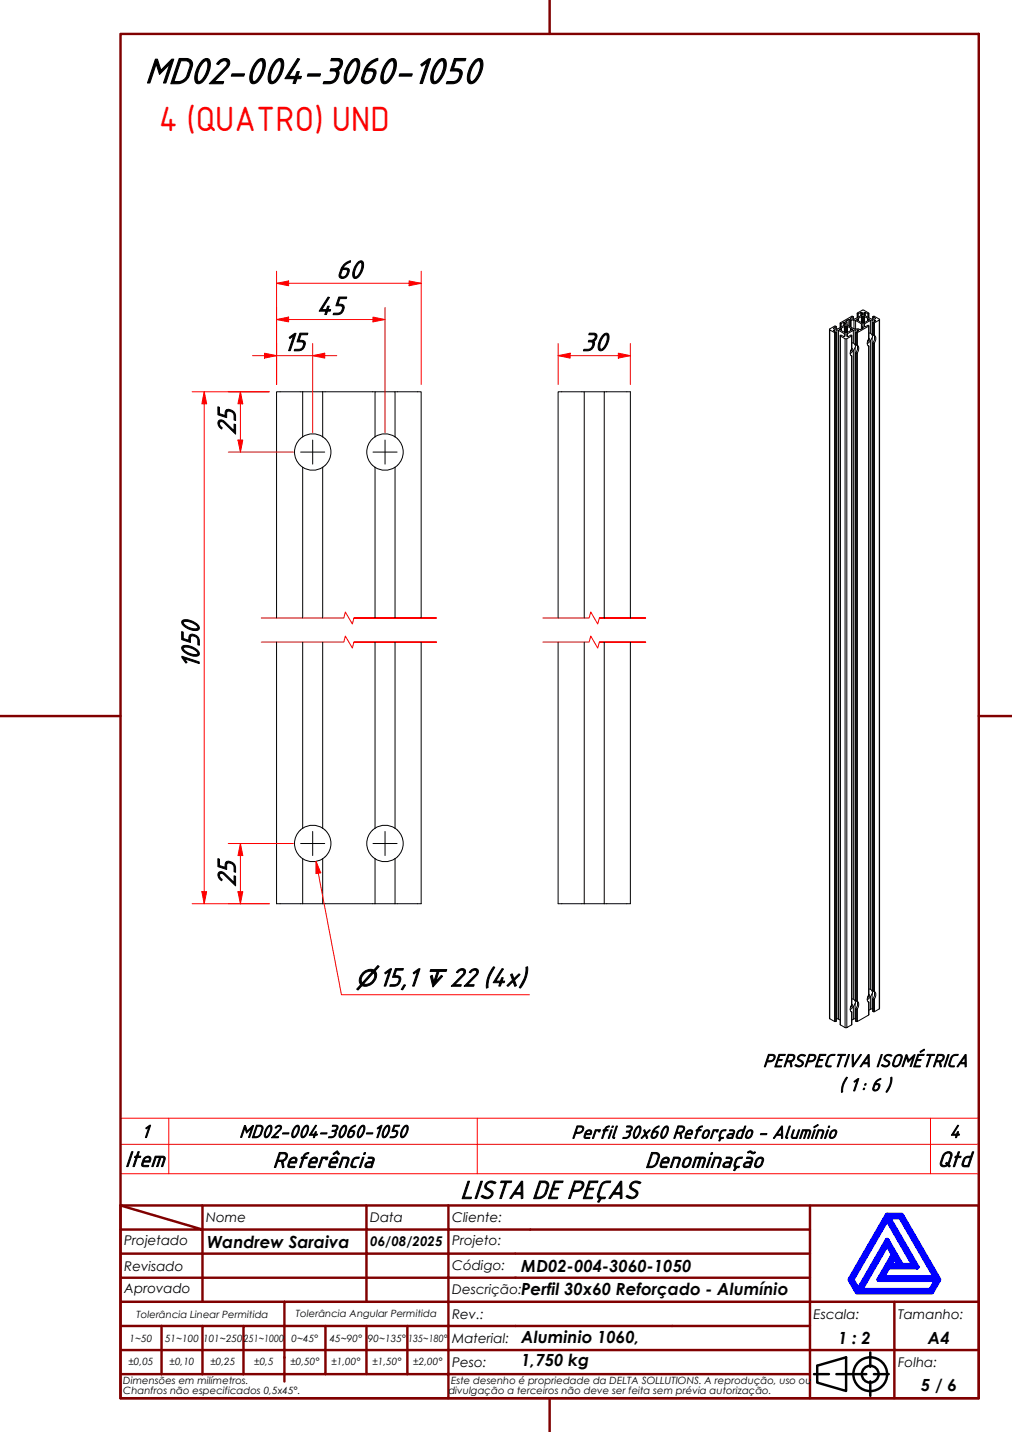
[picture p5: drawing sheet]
<svg xmlns="http://www.w3.org/2000/svg" width="210mm" height="297mm" viewBox="0 0 210 297" stroke-linecap="round" stroke-linejoin="round" font-family="sans-serif">
<!-- layer: Linha Corte (ABNT) -->
<path d="M54.2 133.2h17.1l.3-1.3 1.5 2.5 .3-1.2h17.1h-17.1M54.2 128.2h17.1l.3-1.3 1.5 2.5 .3-1.2h17.1h-17.1M112.6 133.2h9.6l.3-1.3 1.5 2.5 .3-1.2h9.6h-9.6M112.6 128.2h9.6l.3-1.3 1.5 2.5 .3-1.2h9.6h-9.6" fill="none" stroke="#f00" stroke-width=".21"/>
<!-- layer: Visible (ABNT) -->
<g fill="none" stroke="#000" stroke-width=".21">
<path d="M172 68.3l.1 143M172.9 68.1l.5-.4v.5v-.5h-.3l-1 .5v.2M172.9 68.1h.1M172.9 68.6l.2-.2v.3v-.3h.5v142.9M172.9 68.5v.1M172.9 68.6l.5 .3v142.9M173.1 69h.2M173.4 68.9l-.1 .1v142.9M173.4 68.9v142.9M173.6 68.4l.3 .1M174.3 69.6v143M174.3 67v1"/>
<path d="M174.3 69.7l.1-.2 .7 .3M174.4 67.9v-.8h-.1v.8M174.5 68.5v-.3h-.3v.2l.3 .1M174.5 68.2v.3M174.5 68.5l.6 .4M175 66.8h.1M175 67.5v-.7l-.6 .3v.7M175.1 68.9l.2 .2M175.1 67.8l-.6 .3M175.1 67.8l.1 1.1M175.1 67.4l-1.3 .8-.9-.1M175.1 69.2l.2 .5-.2 .1"/>
<path d="M175.1 69.8v-.6l-1.2-.7v142.9M175.1 67.8v1.1M175.2 67.8l.1-.2v1.4M175.3 67.3v-.4l-.2 .5M175.3 66.9l-.2-.1v.7M175.3 70.3h.3M175.3 67.6v1.5M175.3 67.6h.3M175.5 66.7v-.1l.4-.3v1.2M175.5 66.6v.1M175.5 66.7l.3 .7 1.3 .8 1.4 .2 .5-.3M175.6 67.6v1.5"/>
<path d="M175.8 68.9v-1.1l-.2-.2v1.4M175.8 68.9l-.5 .2M175.8 69.2l-.1 .5 .2 .1 .6-.3 .1 .2M175.8 69.2l1.2-.7v2.7M175.8 69.2v.6M175.9 66.3h.4M176.3 67.7v-1.4l.1 1.5M176.4 66.3l.1 .1M176.4 66.1l.6-.4v.5v-.5l-.3-.1-2.4 1.4v.1M176.4 66v.1M176.4 68.1l-.6-.3v1.1M176.4 68.1v.4"/>
<path d="M176.4 68.5l-.6 .4M176.4 72.8v.1M176.4 72.9v.1M176.4 68.2h.3v.2M176.4 72.7v.2M176.5 73.8h.1M176.5 67.9v-1.5h.6v1.8M176.6 72.4v-2.7l-1 .6v142.9l1-.6v-2.7M176.6 73.9v134.5M176.7 72.3h.1M176.7 69.6v2.7a1.08 1.08 0 0 0 0 1.6l-.1-.1M176.7 71.1a.77 .77 0 0 1 .7 .6 .77 .77 0 0 1-.3 .8l-.8 .8"/>
<path d="M176.7 72.7l-.3 .2M176.7 68.2v.2v-.2M176.7 73.9l-.1 134.5M176.7 72.3v.4M176.7 68.4l-.3 .1M176.7 72.3v.3M177 72.7v134.5M177.1 66.4l.4 .1M177.4 68.4l-.4 .1M177.4 72.1v135.5M177.5 68.2v-1.7l1.2 .7v1M177.5 71.5l.1 .1"/>
<path d="M177.5 73.2l.1 .1M177.5 68.9v2.6M177.5 68.9l.1 .1v2.6M177.5 73.2v134.4h.1M177.6 71.6l.2 .1M177.6 69h.2M177.6 73.3v134.3M177.7 71.6l.2 .3v.5l-.4 .8M177.8 66.2v.2zM177.8 66.4h.1M177.8 66.4v-.2l.2-.1v.4M177.8 66.4l.2 .1"/>
<path d="M177.8 65v.9M177.8 71.7a1.07 1.07 0 0 1-.2 1.6M177.8 65.1v-.2l1.1-.6 1.3 .6v.2M177.8 69v2.7M177.8 73.2v134.5M177.9 68.7v-.3h-.5v3.1M177.9 71.9v.4M177.9 68.4h.1M178 66.1l.1 .4M178 66.5h.1M178.1 66.5l.6 .3M178.1 68.5v.1"/>
<path d="M178.1 68.6l-.2-.2v.3M178.1 68.6l-.6 .3M178.5 64.8h.1M178.5 65.5v-.7l-.5 .3v.7v-.7h-.2v.8M178.7 65.7l-.6 .4M178.7 65.7v1.2M178.7 67.2l.1 .2v.8M178.7 65.7v1.1M178.7 66.8v.1M178.7 65.7l.1-.1v1.4M178.7 66.9l.1 .1M178.8 67.7l.1 .1"/>
<path d="M178.8 65.3v-.4v.4l-1.4 .9-1-.1M178.8 64.9l-.2-.1v.6M178.8 65.6l.1 1.4M178.8 67h.4M178.9 65.6h.2v1.4M179 67.9v.2M179 68.1l-.1-.3v.3M179.1 65.6l.1 1.4M179.2 65.6l.1 .1v1.2M179.2 65.3v-.4l.2-.1v.6M179.2 64.9l.1 .5 1.3 .8 1-.1M179.3 67.2l-.1 .5 .2 .1 .6-.3 .2 .1-2.4 1.4"/>
<path d="M179.3 67.2l1.2-.7v2.6M179.3 66.8l-.1 .2M179.3 67.2v.6M179.4 64.8h.1M180 66.1l-.7-.4v1.1M180 66.1v.4M180 66.5l-.7 .3M180 66.5h.1M180 70.8l-.1 .1M180 66.1l.2 .1v.2M180 70.7v.1M180 65.1l-.5-.3v.7"/>
<path d="M180.1 65.8l.1-.7v.8M180.1 65.1l-.1 .7M180.2 71.8v134.9M180.2 70.2h.1M180.2 70.2a1.08 1.08 0 0 0 0 1.6l-.2-.1M180.2 69.1a.76 .76 0 0 1 .7 .5 .76 .76 0 0 1-.3 .9l-.7 .8M180.2 70.6l-.2 .2M180.2 70.2l.1 .1M180.2 66.2l.1 .2M180.2 65v.9M180.2 67.6v3M180.3 70.3l-.1 .3"/>
<path d="M180.3 66.4l-.3 .1M180.3 66.2v.2M180.3 70.3v.3M180.5 70.6v134.6M180.9 66.4l-.4 .1M180.9 70.1v135.5M181 69.4l.1 .1M181 71.1l.1 .1M181 66.9v2.5M181 66.9l.1 2.6M181 71.1v134.4l.1 .1M181.1 69.5l.3 .1"/>
<path d="M181.1 67h.3M181.1 71.2v134.4M181.3 69.6l.1 .3v.5l-.4 .7M181.4 69.6a1.07 1.07 0 0 1-.3 1.6M181.4 69.6v-2.6l1-.6v142.9l-1 .6v-2.7M181.4 71.1v134.6M181.4 66.7v-.3h-.5v3.1M181.4 69.9v.4M181.4 66.4h.1M181.6 66v.1M181.6 66.1l-.6-.4v.5v-.5l.3-.1 1.1 .6v.2M181.6 66.5v.1"/>
<path d="M181.6 66.6l-.2-.2v.2M181.6 66.6l-.6 .3M182.4 66.3v143M62.8 81.3v9.3a3.8 3.8 0 0 0 0 6.3M62.8 96.9v31.3M62.8 96.9a3.8 3.8 0 0 0 4.1 0M62.8 90.6a3.8 3.8 0 0 1 4.1 0M66.9 81.3v9.3a3.8 3.8 0 0 1 0 6.3M66.9 96.9v31.3M77.8 96.9a3.8 3.8 0 0 0 4.1 0M77.8 90.6a3.8 3.8 0 0 1 4.1 0M77.8 96.9a3.8 3.8 0 0 1 0-6.3v-9.3h4.1v9.3a3.8 3.8 0 0 1 0 6.3"/>
<path d="M77.8 81.3h-20.4v46.9M77.8 96.9v31.3M81.9 81.3h5.5v46.9M81.9 96.9v31.3M121.2 81.3h4.1M57.4 133.2v54.3h30v-54.3M62.8 133.2v38.6a3.8 3.8 0 0 0 0 6.3M66.9 133.2v38.6a3.8 3.8 0 0 1 0 6.3M77.8 133.2v38.6a3.8 3.8 0 0 0 0 6.3M81.9 133.2v38.6a3.8 3.8 0 0 1 0 6.3M115.8 128.2v-46.9h5.4v46.9M115.8 133.2v54.3h14.9v-54.3"/>
<path d="M121.2 133.2v54.3M125.3 128.2v-46.9h5.4v46.9M125.3 133.2v54.3M62.8 178.1v9.4M62.8 178.1a3.8 3.8 0 0 0 4.1 0M62.8 171.8a3.8 3.8 0 0 1 4.1 0M66.9 178.1v9.4M77.8 178.1a3.8 3.8 0 0 0 4.1 0M77.8 171.8a3.8 3.8 0 0 1 4.1 0M77.8 178.1v9.4M81.9 178.1v9.4M172.1 211.3v-142.9l1 .6v142.9"/>
<path d="M172.1 211.3l1 .6M173.1 211.9h.2M173.4 211.8l-.1 .1M173.4 211.3h.2M173.6 211.3l.3 .1M173.9 211.4l.4 .2M174.3 212.6v-142.9l1 .6v142.9M174.3 212.6l1 .6M175.3 213.2h.3M176.4 208.9v.1M176.4 208.8v.1M176.5 209.8l.1 .1"/>
<path d="M176.6 208.4a1.07 1.07 0 0 0 0 1.5M176.7 208.4h.1M176.7 209.9l-.1 2.7M176.7 207.2a.73 .73 0 0 1 .7 1M176.7 208.7l-.3 .2M176.7 208.4v.3M177 208.8v2.6M177 211.4l-.3 .2M177.4 208.2v3.1h.1M177.4 211.3l-.4 .1M177.4 208.2l-.7 1-.4 .2M177.5 209.3l.1 2.6"/>
<path d="M177.5 209.3h.1M177.6 211.9h.2M177.6 207.6l.2 .1M177.6 209.3v2.6M177.7 207.7l.2 .3v.5l-.4 .8M177.8 207.7a1.07 1.07 0 0 1-.2 1.6M177.9 208v.4M180 206.8v.1M180 207.8l.2 .1M180.2 207.9v2.7l-2.4 1.3v-2.7M180.2 207.9h.1M180.2 206.3h.1"/>
<path d="M180.2 207.9v2.7M180.2 205.2a.71 .71 0 0 1 .7 1M180.2 206.2v.1a1.22 1.22 0 0 0 0 1.6M180.2 206.3l.1 .1M180.2 206.7l-.3 .3M180.3 206.4l-.1 .3M180.3 206.4v.2M180.5 206.7v2.7M180.5 209.4l-.3 .2M180.9 206.2v3.1h.1M180.9 209.3l-.4 .1M180.9 206.2l-.5 .7-.5 .5"/>
<path d="M181 209.8l.1 .1M181 207.2l.1 .1M181 207.2v2.6M181.1 209.9h.3M181.1 205.6a.84 .84 0 0 1 .4 1.4l-.1 .2M181.1 207.3v2.6M181.3 205.6l.1 .4v.4l-.4 .8M181.4 207.2l-.3 .1M181.4 205.9v.5"/>
</g>
<path d="M25 237.4h178v-5.4h-178v11.5M35 232v11.5M99 232v11.5M193 232v11.5M203 237.4v6.1h-178M25 243.5v6.5h178v-6.5" fill="none" stroke="#f00" stroke-width=".21"/>
<!-- layer: Borda A3/A4 (ABNT) -->
<g fill="none" stroke="#800000" stroke-width=".51">
<path d="M25 7h178v283h-178zM114 0v7M0 148.5h25M203 148.5h7M25 250l17 5h-17M25 250h178v40h-178zM42 255h34v5h17M42 255v15M42 250v5M76 250v5h17v5M93 250v5h75M168 250v20h-143"/>
<path d="M25 260h51v10M25 275h17M33.5 275v10M50.5 275h-8.5v10M59 270v16.6M67.5 275v10h-42.5M76 275v10h8.5M84.5 275v10M93 275h-42.5v10M93 260v5h-68M93 275v10h75M93 260h75"/>
<path d="M93 275h75M168 265h-75v10M185.5 270v10h17.5M203 270h-35v10h17.5v10M25 280h143v10M67.5 285h8.5M84.5 285h8.5v5M114 290v7"/>
</g>
<path d="M184 258l1.3 2.2-3 5.2h12l-1.3 2.2h-14.5zM184 252.8l5.5 9.7h-2.5l-3-5.3-6 10.4-1.3-2.2zM184 252h3l7.8 13.4-1.5 2.6h-15.5l-1.5-2.6zM184.2 252.4h2.6l7.3 12.6h-11.1l1.2-2.2h6zM185.5 260.6l1.1 1.9h-2.1z" fill="none" stroke="#00f" stroke-width=".99"/>
<!-- layer: 0 -->
<path d="M177.8 268h15.5" fill="none" stroke="#000" stroke-width=".21"/>
<g fill="none" stroke="#000" stroke-width=".51">
<path d="M168.8 285h3.1M169.5 283.3l6-1.8v7l-6-1.7zM173.5 285h6.2M180.5 280.5v3M180.5 286.5v3M181.3 285h3"/>
<circle cx="180.5" cy="285" r="3.5"/>
<circle cx="180.5" cy="285" r="1.75"/>
</g>
<!-- layer: Marca de centro (ISO) -->
<path d="M62.4 93.8h5M64.9 91.3v5M77.4 93.8h5M79.9 91.3v5M62.4 175h5M64.9 172.5v5M77.4 175h5M79.9 172.5v5" fill="none" stroke="#000" stroke-width=".21"/>
<path d="M49.9 81.3v2.5" fill="none" stroke="#f00" stroke-width=".21"/>
<path d="M49.9 81.3l.5 2.5h-1z" fill="#f00"/>
<path d="M49.9 81.3l.5 2.5h-1zM49.9 91.3v2.5" fill="none" stroke="#f00" stroke-width=".21"/>
<path d="M49.4 91.3h1l-.5 2.5z" fill="#f00"/>
<path d="M47.3 81.3h8.6M47.3 93.8h13.6M49.4 91.3h1l-.5 2.5zM49.9 83.8v7.5M42.4 185v2.5" fill="none" stroke="#f00" stroke-width=".21"/>
<path d="M41.9 185h1l-.5 2.5z" fill="#f00"/>
<path d="M42.4 81.3v2.5M41.9 185h1l-.5 2.5z" fill="none" stroke="#f00" stroke-width=".21"/>
<path d="M42.4 81.3l.5 2.5h-1z" fill="#f00"/>
<path d="M54.9 73.8h2.5M39.9 81.3h16M42.4 81.3l.5 2.5h-1zM42.4 83.8v101.2M39.9 187.5h16" fill="none" stroke="#f00" stroke-width=".21"/>
<path d="M54.9 73.3l2.5 .5-2.5 .5z" fill="#f00"/>
<path d="M54.9 73.3l2.5 .5-2.5 .5zM64.9 73.8h2.5" fill="none" stroke="#f00" stroke-width=".21"/>
<path d="M64.9 73.8l2.5-.5v1z" fill="#f00"/>
<path d="M52.4 73.8h2.5M57.4 73.8h7.5M57.4 71.3v8.5M57.4 66.3h2.5M64.9 73.8l2.5-.5v1zM64.9 71.3v18.5M67.4 73.8h2.4" fill="none" stroke="#f00" stroke-width=".21"/>
<path d="M57.4 66.3l2.5-.5v1z" fill="#f00"/>
<path d="M57.4 66.3l2.5-.5v1zM77.4 66.3h2.5" fill="none" stroke="#f00" stroke-width=".21"/>
<path d="M77.4 65.8l2.5 .5-2.5 .5z" fill="#f00"/>
<path d="M57.4 58.8h2.5M57.4 63.8v16M59.9 66.3h17.5M77.4 65.8l2.5 .5-2.5 .5zM79.9 63.8v26" fill="none" stroke="#f00" stroke-width=".21"/>
<path d="M57.4 58.8l2.5-.5v1z" fill="#f00"/>
<path d="M57.4 58.8l2.5-.5v1zM84.9 58.8h2.5" fill="none" stroke="#f00" stroke-width=".21"/>
<path d="M84.9 58.3l2.5 .5-2.5 .5z" fill="#f00"/>
<path d="M57.4 56.3v23.5M59.9 58.8h25M84.9 58.3l2.5 .5-2.5 .5zM87.4 56.3v23.5M49.9 185v2.5" fill="none" stroke="#f00" stroke-width=".21"/>
<path d="M49.4 185h1l-.5 2.5z" fill="#f00"/>
<path d="M49.9 175v2.5M49.4 185h1l-.5 2.5z" fill="none" stroke="#f00" stroke-width=".21"/>
<path d="M49.9 175l.5 2.5h-1z" fill="#f00"/>
<path d="M115.8 73.8h2.5M47.3 175h13.6M49.9 175l.5 2.5h-1zM49.9 177.5v7.5M47.3 187.5h8.6" fill="none" stroke="#f00" stroke-width=".21"/>
<path d="M115.8 73.8l2.5-.5v1z" fill="#f00"/>
<path d="M115.8 73.8l2.5-.5v1zM128.2 73.8h2.5" fill="none" stroke="#f00" stroke-width=".21"/>
<path d="M128.2 73.3l2.5 .5-2.5 .5z" fill="#f00"/>
<path d="M115.8 71.3v8.5M118.3 73.8h9.9M128.2 73.3l2.5 .5-2.5 .5zM130.7 71.3v8.5" fill="none" stroke="#f00" stroke-width=".21"/>
<path d="M65.6 178.7l.4 2.4" fill="none" stroke="#f00" stroke-width=".21"/>
<path d="M65.6 178.7l.9 2.3-1 .2z" fill="#f00"/>
<path d="M65.6 178.7l.9 2.3-1 .2zM66 181.1l4.8 25.2h39" fill="none" stroke="#f00" stroke-width=".21"/>
<text font-size="8.1" x="30" y="17.3">MD02-004-3060-1050</text>
<text font-size="7" fill="#f00" x="32.9" y="27.2">4 (QUATRO) UND</text>
<g font-size="5.7">
<text x="69.7" y="57.7">60</text>
<text x="65.6" y="65.2">45</text>
<text x="58.7" y="72.7">15</text>
<text x="120.6" y="72.7">30</text>
<text x="48.8" y="90.3" transform="rotate(-90 48.8 90.3)">25</text>
<text x="41.3" y="138.8" transform="rotate(-90 41.3 138.8)">1050</text>
<text x="48.8" y="184" transform="rotate(-90 48.8 184)">25</text>
<text x="78.5" y="204.5">15,1</text>
<text x="93.3" y="204.5">22 (4x)</text>
<text x="95.5" y="248.6">LISTA DE PEÇAS</text>
</g>
<g font-size="4.9">
<text x="25.9" y="241.9">Item</text>
<text x="56.6" y="242.1">Referência</text>
<text x="133.8" y="242.1">Denominação</text>
<text x="194.4" y="242">Qtd</text>
</g>
<g font-size="4.8">
<text x="73.8" y="204.5">⌀</text>
<text x="87.8" y="204.5">↧</text>
</g>
<g font-size="4">
<text x="158.2" y="221.3">PERSPECTIVA ISOMÉTRICA</text>
<text x="174" y="226.3">( 1 : 6 )</text>
<text x="29.3" y="235.9">1</text>
<text x="49.6" y="236">MD02-004-3060-1050</text>
<text x="118.5" y="236.1">Perfil 30x60 Reforçado - Alumínio</text>
<text x="196.9" y="236">4</text>
</g>
<g font-size="3.5">
<text x="43" y="258.8">Wandrew Saraiva</text>
<text x="108.1" y="263.8">MD02-004-3060-1050</text>
<text x="108.1" y="268.6">Perfil 30x60 Reforçado - Alumínio</text>
<text x="108.1" y="278.7">Aluminio 1060,</text>
<text x="173.8" y="278.8">1 : 2</text>
<text x="192.5" y="278.8">A4</text>
<text x="108.1" y="283.4">1,750 kg</text>
<text x="191" y="288.6">5 / 6</text>
</g>
<g font-size="2.8">
<text x="42.8" y="253.5">Nome</text>
<text x="76.8" y="253.5">Data</text>
<text x="93.8" y="253.6">Cliente:</text>
<text x="25.8" y="263.6">Revisado</text>
<text x="25.8" y="258.3">Projetado</text>
<text x="76.8" y="258.4">06/08/2025</text>
<text x="93.8" y="263.3">Código:</text>
<text x="93.8" y="258.3">Projeto:</text>
<text x="25.8" y="268.3">Aprovado</text>
<text x="93.8" y="268.3">Descrição:</text>
<text x="93.8" y="273.5">Rev.:</text>
<text x="168.8" y="273.5">Escala:</text>
<text x="186.3" y="273.5">Tamanho:</text>
<text x="93.8" y="278.6">Material:</text>
<text x="93.8" y="283.5">Peso:</text>
<text x="186.3" y="283.6">Folha:</text>
</g>
<g font-size="2.1">
<text x="28.3" y="273.3">Tolerância Linear Permitida</text>
<text x="61.4" y="273.1">Tolerância Angular Permitida</text>
<text x="26.9" y="278.3">1~50</text>
<text x="34.2" y="278.3">51~100</text>
<text x="42.1" y="278.3">101~250</text>
<text x="50.5" y="278.3">251~1000</text>
<text x="60.5" y="278.3">0~45°</text>
<text x="68.4" y="278.3">45~90°</text>
<text x="76.3" y="278.3">90~135°</text>
<text x="84.7" y="278.3">135~180°</text>
<text x="25.6" y="287.1">Dimensões em milímetros.</text>
<text x="26.6" y="283.2">±0,05</text>
<text x="35.2" y="283.2">±0,10</text>
<text x="43.6" y="283.2">±0,25</text>
<text x="52.7" y="283.2">±0,5</text>
<text x="60.2" y="283.2">±0,50°</text>
<text x="68.7" y="283.2">±1,00°</text>
<text x="77.2" y="283.2">±1,50°</text>
<text x="85.7" y="283.2">±2,00°</text>
<text x="93.6" y="287.1">Este desenho é propriedade da DELTA SOLLUTIONS. A reprodução, uso ou</text>
<text x="25.6" y="289.2">Chanfros não especificados 0,5x45°.</text>
<text x="93" y="289.2">divulgação a terceiros não deve ser feita sem prévia autorização.</text>
</g>
</svg>
